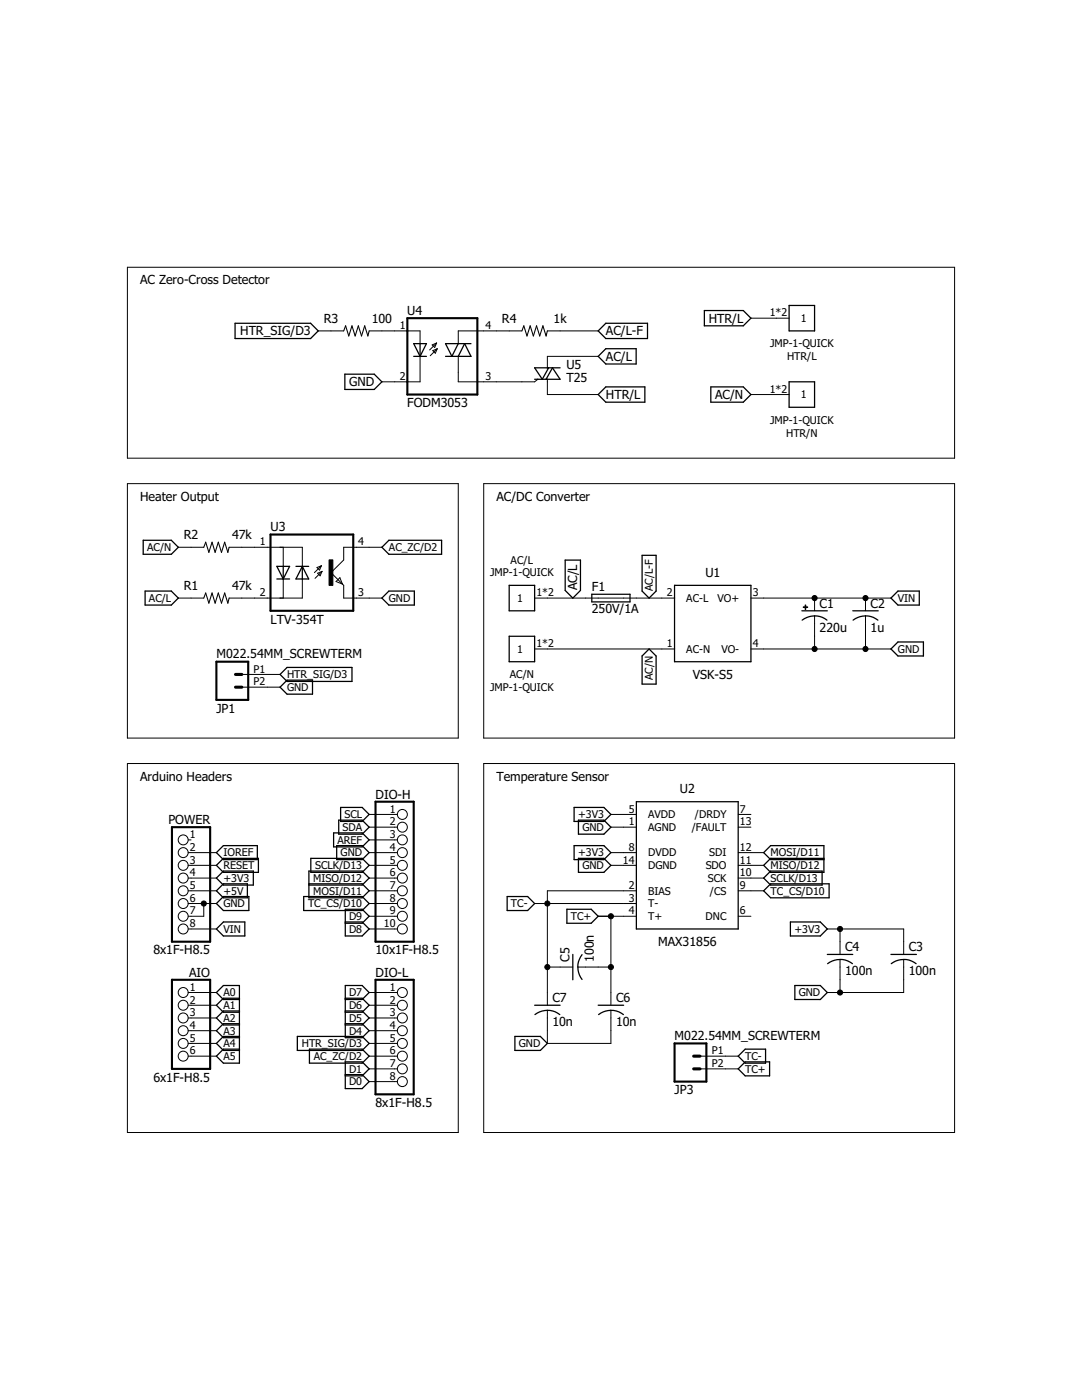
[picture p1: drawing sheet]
<svg xmlns="http://www.w3.org/2000/svg" width="216mm" height="279mm" viewBox="0 0 216 279" stroke-linecap="round" stroke-linejoin="round" font-family="sans-serif">
<g fill="none" stroke="#000" stroke-width=".2">
<path d="M25.4 53.3h165.1v38.1h-165.1zM63.5 66h5.1M73.7 66h10.1v2.6M83.8 71.1v5.1h-7.6M86.2 68.8l.9-.3-.4 .8zM86.4 70l.8-.4-.3 .9zM87.1 68.5l-1.4 1.3M87.2 69.6l-1.3 1.4M91.4 71.1v5.1h15.3l.6-.5M104.1 66h-12.7v2.6M109.2 75.7v3h10.2M109.2 66h10.2"/>
<path d="M119.4 71.1h-10.2v2.6M149.8 63.5h7.7M149.8 78.7h7.7M25.4 96.5h66v50.8h-66zM96.5 96.5h94v50.8h-94zM35.6 119.4h5.1M35.6 109.2h5.1M45.7 109.2h14.6v3.8M56.5 109.2v3.8M56.5 115.5v3.9M60.3 115.5v3.9h-14.6M63.2 113.3l.9-.4-.3 .9z"/>
<path d="M63.4 114.4l.9-.4-.4 .9zM64.1 112.9l-1.4 1.4M64.3 114l-1.4 1.4M67.8 115.3l.5 1.3-1.2-.5zM76.2 109.2h-7.6v2.6l-2.6 2.5 2.6 2.5v2.6h7.6M106.7 119.4h27.9M149.8 119.4h28M162.5 119.4v2.5M172.7 119.4v2.5M48.3 134.6h7.6M48.3 137.1h7.6M106.7 129.5h27.9"/>
<path d="M149.8 129.5h28M162.5 122.9v6.6M172.7 122.9v6.6M25.4 152.4h66v73.6h-66zM96.5 152.4h94v73.6h-94zM37.5 167.6h.6M37.5 170.2h5.7M37.5 172.7h5.7M37.5 175.2h5.7M37.5 177.8h5.7M73.7 162.5h5.6M73.7 165.1h5.6"/>
<path d="M73.7 167.6h5.6M73.7 170.2h5.6M73.7 172.7h5.6M73.7 175.2h5.6M73.7 177.8h5.6M121.9 162.5h5.1M121.9 165.1h5.1M121.9 170.2h5.1M121.9 172.7h5.1M127 177.8h-17.8v22.8M147.3 162.5h2.5M147.3 165.1h2.5"/>
<path d="M147.3 170.2h5.1M147.3 172.7h5.1M147.3 175.2h5.1M147.3 177.8h5.1M37.5 198.1h5.7M37.5 180.3h5.7M37.5 185.4h5.7M40.7 180.3v2.6h-3.2M73.7 198.1h5.6M73.7 180.3h5.6M73.7 182.9h5.6M73.7 185.4h5.6"/>
<path d="M106.7 180.3h20.3M109.2 193h5.1M115.3 193h6.6M119.4 182.9h7.6M121.9 182.9v17.7M147.3 182.9h2.5M165.1 185.4h15.2v5.1M167.6 185.4v5.1M167.6 191.5v6.6M180.3 191.5v6.6h-15.2M37.5 200.6h5.7M37.5 203.2h5.7"/>
<path d="M37.5 205.7h5.7M37.5 208.2h5.7M37.5 210.8h5.7M73.7 200.6h5.6M73.7 203.2h5.6M73.7 205.7h5.6M73.7 208.2h5.6M73.7 210.8h5.6M73.7 213.3h5.6M73.7 215.9h5.6M109.2 201.6v6.6h12.7v-6.6M139.7 210.8h7.6"/>
<path d="M139.7 213.3h7.6"/>
<circle cx="36.6" cy="167.6" r=".99"/>
<circle cx="36.6" cy="172.7" r=".99"/>
<circle cx="36.6" cy="170.2" r=".99"/>
<circle cx="36.6" cy="177.8" r=".99"/>
<circle cx="36.6" cy="175.2" r=".99"/>
<circle cx="80.3" cy="167.6" r=".99"/>
<circle cx="80.3" cy="170.2" r=".99"/>
<circle cx="80.3" cy="172.7" r=".99"/>
<circle cx="80.3" cy="162.5" r=".99"/>
<circle cx="80.3" cy="165.1" r=".99"/>
<circle cx="80.3" cy="175.2" r=".99"/>
<circle cx="80.3" cy="177.8" r=".99"/>
<circle cx="36.6" cy="198.1" r=".99"/>
<circle cx="36.6" cy="180.3" r=".99"/>
<circle cx="36.6" cy="182.9" r=".99"/>
<circle cx="36.6" cy="185.4" r=".99"/>
<circle cx="80.3" cy="180.3" r=".99"/>
<circle cx="80.3" cy="182.9" r=".99"/>
<circle cx="80.3" cy="198.1" r=".99"/>
<circle cx="80.3" cy="185.4" r=".99"/>
<circle cx="36.6" cy="200.6" r=".99"/>
<circle cx="36.6" cy="208.2" r=".99"/>
<circle cx="36.6" cy="203.2" r=".99"/>
<circle cx="36.6" cy="205.7" r=".99"/>
<circle cx="36.6" cy="210.8" r=".99"/>
<circle cx="80.3" cy="208.2" r=".99"/>
<circle cx="80.3" cy="200.6" r=".99"/>
<circle cx="80.3" cy="215.9" r=".99"/>
<circle cx="80.3" cy="203.2" r=".99"/>
<circle cx="80.3" cy="213.3" r=".99"/>
<circle cx="80.3" cy="205.7" r=".99"/>
<circle cx="80.3" cy="210.8" r=".99"/>
</g>
<g fill="none" stroke="#000" stroke-width=".25">
<path d="M46.9 64.5h15.1l1.5 1.5-1.5 1.6h-15.1zM68.8 74.7h5.9l1.5 1.5-1.5 1.5h-5.9zM82.5 68.6h2.6l-1.3 2.5zM82.5 71.1h2.6M83.8 68.6v2.5M88.9 71.1h5.1l-1.3-2.5-1.3 2.5M91.4 68.6l-1.2 2.5-1.3-2.5h5.1M106.7 75.7h5.1l-1.6-2.3-1.2 2.3M109.5 73.4l-1.3 2.3-1.5-2.3h5.1M119.4 66l1.5-1.5h8.3v3.1h-8.3zM119.4 78.7l1.5-1.5h7.8v3.1h-7.8zM119.4 71.1l1.5-1.5h6v3h-6z"/>
<path d="M140.5 62h7.8l1.5 1.5-1.5 1.5h-7.8zM141.8 77.2h6.5l1.5 1.5-1.5 1.6h-6.5zM157.5 61h5v5h-5zM157.5 76.2h5v5.1h-5zM28.6 107.8h5.6l1.4 1.4-1.4 1.4h-5.6zM29 118h5.2l1.4 1.4-1.4 1.4h-5.2zM55.2 113h2.6l-1.3 2.5zM55.2 115.5h2.6M56.5 113v2.5M59.1 113h2.5M60.3 113l1.3 2.5h-2.5zM60.3 113v2.5"/>
<path d="M76.2 119.4l1.4-1.4h5.1v2.8h-5.1zM76.2 109.2l1.4-1.4h10.5v2.8h-10.5zM101.6 116.8h5.1v5.1h-5.1zM112.8 111.8h3v6l-1.5 1.6-1.5-1.6zM118.1 118.6h7.6v1.5h-7.6zM128.1 110.8h2.8v7.2l-1.4 1.4-1.4-1.4zM134.6 116.8h15.2v15.3h-15.2zM179.2 118h4.2v2.8h-4.2l-1.4-1.4zM55.9 137.1l1.4-1.4h5.1v2.8h-5.1zM55.9 134.6l1.4-1.4h12.9v2.8h-12.9zM101.6 127h5.1v5.1h-5.1zM128.1 130.9l1.4-1.4 1.4 1.4v5.6h-2.8z"/>
<path d="M160 121.9h5.1M160.1 123.8a4 4 0 0 1 4.9 0M170.2 121.9h5M170.2 123.8a4 4 0 0 1 5 0M177.8 129.5l1.4-1.4h5.1v2.8h-5.1zM127 160h20.3v25.4h-20.3zM43.2 170.2l1.4-1.4h6.8v2.8h-6.8zM43.2 172.7l1.4-1.4h7v2.8h-7zM43.2 175.2l1.4-1.4h5.9v2.8h-5.9zM43.2 177.8l1.4-1.4h4.8v2.8h-4.8zM60.6 178.9h11.7l1.4 1.4-1.4 1.4h-11.7zM61.6 176.4h10.7l1.4 1.4-1.4 1.4h-10.7v-5.4h10.7l1.4 1.4-1.4 1.4h-10.7"/>
<path d="M62 171.3h10.3l1.4 1.4-1.4 1.4h-10.3zM66.6 166.2h5.7l1.4 1.4-1.4 1.4h-5.7zM67.2 168.8h5.1l1.4 1.4-1.4 1.4h-5.1zM67.6 163.7h4.7l1.4 1.4-1.4 1.4h-4.7zM68 161.1h4.3l1.4 1.4-1.4 1.4h-4.3zM101.2 178.9h4.1l1.4 1.4-1.4 1.4h-4.1zM114.6 168.8h5.9l1.4 1.4-1.4 1.4h-5.9zM114.6 161.1h5.9l1.4 1.4-1.4 1.4h-5.9zM115.4 171.3h5.1l1.4 1.4-1.4 1.4h-5.1zM115.4 163.7h5.1l1.4 1.4-1.4 1.4h-5.1zM153.8 173.8h10.2v2.8h-10.2l-1.4-1.4zM153.8 176.4h11.6v2.8h-11.6l-1.4-1.4z"/>
<path d="M164.4 171.3h-10.6l-1.4 1.4 1.4 1.4h10.6v-5.3h-10.6l-1.4 1.4 1.4 1.4h10.6M43.2 185.4l1.4-1.4h4.3v2.8h-4.3zM43.2 180.3l1.4-1.4h5.1v2.8h-5.1zM47.8 199.5h-3.2l-1.4-1.4 1.4-1.4h3.2v15.5h-3.2l-1.4-1.4 1.4-1.4h3.2M47.8 199.2h-3.2l-1.4 1.4 1.4 1.4h3.2M68.9 199.5h3.4l1.4-1.4-1.4-1.4h-3.4v10.4h3.4l1.4-1.4-1.4-1.4h-3.4M68.9 199.2h3.4l1.4 1.4-1.4 1.4h-3.4M68.9 184h3.4l1.4 1.4-1.4 1.4h-3.4v-5.3h3.4l1.4 1.4-1.4 1.4h-3.4M113.1 181.5h4.9l1.4 1.4-1.4 1.4h-4.9zM114.3 190.5v5M115.3 193l.3 1.6 .5 .9M116.1 190.5l-.3 .5a3.7 3.7 0 0 0-.5 2"/>
<path d="M157.7 184h6l1.4 1.4-1.4 1.4h-6zM158.6 196.7h5.1l1.4 1.4-1.4 1.4h-5.1zM165.1 190.5h5.1M167.6 191.5a3.8 3.8 0 0 1 2.5 .8M167.6 191.5l-1 .1-1.5 .7M177.8 190.5h5.1M180.3 191.5a3.8 3.8 0 0 1 2.5 .8M180.3 191.5l-1 .1-1.5 .7M47.8 201.8h-3.2l-1.4 1.4 1.4 1.4h3.2M47.8 204.3h-3.2l-1.4 1.4 1.4 1.4h3.2M47.8 206.8h-3.2l-1.4 1.4 1.4 1.4h3.2M59.3 206.8h13l1.4 1.4-1.4 1.4h-13z"/>
<path d="M61.7 209.4h10.6l1.4 1.4-1.4 1.4h-10.6zM68.9 201.8h3.4l1.4 1.4-1.4 1.4h-3.4M68.9 214.5h3.4l1.4 1.4-1.4 1.4h-3.4v-5.4h3.4l1.4 1.4-1.4 1.4h-3.4M102.7 206.8h5.1l1.4 1.4-1.4 1.4h-5.1zM106.7 200.6h5.1M106.7 202.5a4 4 0 0 1 5 0M119.4 200.6h5M119.4 202.5a4 4 0 0 1 5 0M147.3 213.3l1.4-1.4h4.9v2.8h-4.9zM148.7 209.4h4.1v2.8h-4.1l-1.4-1.4z"/>
</g>
<path d="M81.3 63.5h13.9v15.2h-13.9zM54 106.7h16.5v15.2h-16.5zM43.2 132.1h6.3v7.6h-6.3zM74.9 160h7.6v27.9h-7.6zM34.3 165.1h7.6v22.8h-7.6zM34.3 195.5h7.6v17.8h-7.6zM74.9 195.5h7.6v22.9h-7.6zM134.6 208.2h6.3v7.7h-6.3z" fill="none" stroke="#000" stroke-width=".42"/>
<path d="M65.7 111.7h.7v5.1h-.7zM160.3 121.1h.9v.1h-.9zM160.7 120.7h.1v.9h-.1z" fill="#000" stroke="#000" stroke-width=".2"/>
<path d="M68.6 66l.4-1 .6 2.1 .6-2.1 .7 2.1 .6-2.1 .6 2.1 .7-2.1 .6 2.1 .3-1.1M104.1 66l.4-1 .7 2.1 .6-2.1 .6 2.1 .7-2.1 .6 2.1 .6-2.1 .7 2.1 .2-1.1M40.7 119.4l.3-1.1 .7 2.1 .6-2.1 .6 2.1 .7-2.1 .6 2.1 .6-2.1 .7 2.1 .2-1M40.7 109.2l.3-1 .7 2 .6-2 .6 2 .7-2 .6 2 .6-2 .7 2 .2-1" fill="none" stroke="#000" stroke-width=".21"/>
<path d="M47 137.1h1.3M47 134.6h1.3M138.4 213.3h1.3M138.4 210.8h1.3" fill="none" stroke="#000" stroke-width=".61"/>
<g fill="#000" stroke="#000" stroke-width=".2">
<circle cx="162.5" cy="119.4" r=".51"/>
<circle cx="172.7" cy="119.4" r=".51"/>
<circle cx="162.5" cy="129.5" r=".51"/>
<circle cx="172.7" cy="129.5" r=".51"/>
<circle cx="40.7" cy="180.3" r=".51"/>
<circle cx="109.2" cy="180.3" r=".51"/>
<circle cx="109.2" cy="193" r=".51"/>
<circle cx="121.9" cy="193" r=".51"/>
<circle cx="121.9" cy="182.9" r=".51"/>
<circle cx="167.6" cy="198.1" r=".51"/>
<circle cx="167.6" cy="185.4" r=".51"/>
</g>
<g font-size="2.5">
<text x="28" y="56.8">AC Zero-Cross Detector</text>
<text x="64.6" y="64.4">R3</text>
<text x="74.2" y="64.4">100</text>
<text x="81.3" y="62.9">U4</text>
<text x="100.2" y="64.4">R4</text>
<text x="110.5" y="64.4">1k</text>
<text x="141.4" y="64.4">HTR/L</text>
<text x="47.9" y="66.9">HTR_SIG/D3</text>
<text x="120.9" y="66.9">AC/L-F</text>
<text x="69.6" y="77.1">GND</text>
<text x="113" y="76.2">T25</text>
<text x="113" y="73.7">U5</text>
<text x="120.9" y="72">AC/L</text>
<text x="81.3" y="81.2">FODM3053</text>
<text x="120.9" y="79.6">HTR/L</text>
<text x="142.7" y="79.6">AC/N</text>
<text x="28" y="99.9">Heater Output</text>
<text x="99.1" y="99.9">AC/DC Converter</text>
<text x="36.7" y="107.6">R2</text>
<text x="46.3" y="107.6">47k</text>
<text x="54" y="106">U3</text>
<text x="36.7" y="117.7">R1</text>
<text x="46.3" y="117.7">47k</text>
<text x="115.2" y="117.8" transform="rotate(-90 115.2 117.8)">AC/L</text>
<text x="118.1" y="118">F1</text>
<text x="140.7" y="115.2">U1</text>
<text x="54" y="124.4">LTV-354T</text>
<text x="118.1" y="122.3">250V/1A</text>
<text x="163.6" y="121.3">C1</text>
<text x="173.7" y="121.3">C2</text>
<text x="43.2" y="131.3">M022.54MM_SCREWTERM</text>
<text x="163.6" y="126.1">220u</text>
<text x="173.7" y="126.1">1u</text>
<text x="138.2" y="135.5">VSK-S5</text>
<text x="43.2" y="142.2">JP1</text>
<text x="28" y="155.8">Arduino Headers</text>
<text x="99.1" y="155.8">Temperature Sensor</text>
<text x="74.9" y="159.4">DIO-H</text>
<text x="135.7" y="158.3">U2</text>
<text x="33.6" y="164.4">POWER</text>
<text x="30.6" y="190.5">8x1F-H8.5</text>
<text x="74.9" y="190.5">10x1F-H8.5</text>
<text x="113.7" y="192" transform="rotate(-90 113.7 192)">C5</text>
<text x="118.5" y="192" transform="rotate(-90 118.5 192)">100n</text>
<text x="131.3" y="188.8">MAX31856</text>
<text x="168.6" y="189.8">C4</text>
<text x="181.3" y="189.8">C3</text>
<text x="37.7" y="194.9">AIO</text>
<text x="74.9" y="194.9">DIO-L</text>
<text x="168.6" y="194.7">100n</text>
<text x="181.3" y="194.7">100n</text>
<text x="110.2" y="200">C7</text>
<text x="122.9" y="200">C6</text>
<text x="110.2" y="204.8">10n</text>
<text x="122.9" y="204.8">10n</text>
<text x="134.6" y="207.5">M022.54MM_SCREWTERM</text>
<text x="30.6" y="215.9">6x1F-H8.5</text>
<text x="74.9" y="220.9">8x1F-H8.5</text>
<text x="134.6" y="218.4">JP3</text>
</g>
<g font-size="2.1">
<text x="79.8" y="65.7">1</text>
<text x="96.9" y="65.7">4</text>
<text x="153.6" y="63.1">1*2</text>
<text x="159.8" y="64.3">1</text>
<text x="153.6" y="69.3">JMP-1-QUICK</text>
<text x="157.1" y="71.9">HTR/L</text>
<text x="79.8" y="75.8">2</text>
<text x="96.9" y="75.8">3</text>
<text x="153.6" y="78.4">1*2</text>
<text x="159.8" y="79.5">1</text>
<text x="153.6" y="84.6">JMP-1-QUICK</text>
<text x="156.9" y="87.1">HTR/N</text>
<text x="29.3" y="110">AC/N</text>
<text x="51.8" y="108.9">1</text>
<text x="71.5" y="108.9">4</text>
<text x="77.6" y="110">AC_ZC/D2</text>
<text x="101.9" y="112.5">AC/L</text>
<text x="51.8" y="119">2</text>
<text x="71.5" y="119">3</text>
<text x="97.8" y="115.1">JMP-1-QUICK</text>
<text x="107" y="119">1*2</text>
<text x="130.3" y="118" transform="rotate(-90 130.3 118)">AC/L-F</text>
<text x="133.1" y="119">2</text>
<text x="150.2" y="119">3</text>
<text x="29.7" y="120.1">AC/L</text>
<text x="77.6" y="120.1">GND</text>
<text x="103.2" y="120.1">1</text>
<text x="136.9" y="120.1">AC-L</text>
<text x="143.2" y="120.1">VO+</text>
<text x="179.2" y="120.1">VIN</text>
<text x="103.2" y="130.3">1</text>
<text x="107" y="129.2">1*2</text>
<text x="133.1" y="129.2">1</text>
<text x="136.9" y="130.3">AC-N</text>
<text x="143.9" y="130.3">VO-</text>
<text x="150.2" y="129.2">4</text>
<text x="179.2" y="130.3">GND</text>
<text x="50.6" y="134.2">P1</text>
<text x="50.6" y="136.8">P2</text>
<text x="57.3" y="137.9">GND</text>
<text x="57.3" y="135.4">HTR_SIG/D3</text>
<text x="97.8" y="137.9">JMP-1-QUICK</text>
<text x="101.7" y="135.4">AC/N</text>
<text x="130.3" y="135.7" transform="rotate(-90 130.3 135.7)">AC/N</text>
<text x="37.9" y="167.3">1</text>
<text x="68.3" y="165.8">SDA</text>
<text x="68.7" y="163.3">SCL</text>
<text x="77.8" y="162.2">1</text>
<text x="77.8" y="164.7">2</text>
<text x="77.8" y="167.3">3</text>
<text x="115.4" y="163.3">+3V3</text>
<text x="116.2" y="165.8">GND</text>
<text x="125.5" y="164.7">1</text>
<text x="125.5" y="162.2">5</text>
<text x="129.3" y="165.8">AGND</text>
<text x="129.3" y="163.3">AVDD</text>
<text x="138" y="165.8">/FAULT</text>
<text x="138.7" y="163.3">/DRDY</text>
<text x="147.7" y="162.2">7</text>
<text x="147.7" y="164.7">13</text>
<text x="37.9" y="169.8">2</text>
<text x="37.9" y="172.3">3</text>
<text x="44.6" y="170.9">IOREF</text>
<text x="44.6" y="173.5">RESET</text>
<text x="62.9" y="173.5">SCLK/D13</text>
<text x="67.3" y="168.4">AREF</text>
<text x="68" y="170.9">GND</text>
<text x="77.8" y="169.8">4</text>
<text x="77.8" y="172.3">5</text>
<text x="115.4" y="170.9">+3V3</text>
<text x="116.2" y="173.5">GND</text>
<text x="124.3" y="172.3">14</text>
<text x="125.5" y="169.8">8</text>
<text x="129.3" y="173.5">DGND</text>
<text x="129.3" y="170.9">DVDD</text>
<text x="140.8" y="173.5">SDO</text>
<text x="141.5" y="170.9">SDI</text>
<text x="147.7" y="169.8">12</text>
<text x="147.7" y="172.3">11</text>
<text x="153.8" y="170.9">MOSI/D11</text>
<text x="153.8" y="173.5">MISO/D12</text>
<text x="37.9" y="174.9">4</text>
<text x="37.9" y="177.4">5</text>
<text x="37.9" y="180">6</text>
<text x="44.6" y="176">+3V3</text>
<text x="44.6" y="178.5">+5V</text>
<text x="62.5" y="178.5">MOSI/D11</text>
<text x="62.5" y="176">MISO/D12</text>
<text x="77.8" y="174.9">6</text>
<text x="77.8" y="177.4">7</text>
<text x="77.8" y="180">8</text>
<text x="125.5" y="177.4">2</text>
<text x="125.5" y="180">3</text>
<text x="129.3" y="178.5">BIAS</text>
<text x="141.2" y="176">SCK</text>
<text x="141.7" y="178.5">/CS</text>
<text x="147.7" y="177.4">9</text>
<text x="147.7" y="174.9">10</text>
<text x="153.8" y="176">SCLK/D13</text>
<text x="153.8" y="178.5">TC_CS/D10</text>
<text x="37.9" y="182.5">7</text>
<text x="37.9" y="185">8</text>
<text x="44.6" y="181.1">GND</text>
<text x="61.5" y="181.1">TC_CS/D10</text>
<text x="69.6" y="183.6">D9</text>
<text x="76.6" y="185">10</text>
<text x="77.8" y="182.5">9</text>
<text x="102" y="181.1">TC-</text>
<text x="113.9" y="183.6">TC+</text>
<text x="125.5" y="182.5">4</text>
<text x="129.3" y="183.6">T+</text>
<text x="129.3" y="181.1">T-</text>
<text x="140.8" y="183.6">DNC</text>
<text x="147.7" y="182.5">6</text>
<text x="44.6" y="186.2">VIN</text>
<text x="69.6" y="186.2">D8</text>
<text x="158.5" y="186.2">+3V3</text>
<text x="37.9" y="197.7">1</text>
<text x="77.8" y="197.7">1</text>
<text x="37.9" y="200.3">2</text>
<text x="37.9" y="202.8">3</text>
<text x="44.6" y="198.8">A0</text>
<text x="44.6" y="201.4">A1</text>
<text x="44.6" y="203.9">A2</text>
<text x="69.6" y="198.8">D7</text>
<text x="69.6" y="201.4">D6</text>
<text x="69.6" y="203.9">D5</text>
<text x="77.8" y="200.3">2</text>
<text x="77.8" y="202.8">3</text>
<text x="159.4" y="198.8">GND</text>
<text x="37.9" y="205.3">4</text>
<text x="37.9" y="207.9">5</text>
<text x="44.6" y="206.5">A3</text>
<text x="44.6" y="209">A4</text>
<text x="60.2" y="209">HTR_SIG/D3</text>
<text x="69.6" y="206.5">D4</text>
<text x="77.8" y="205.3">4</text>
<text x="77.8" y="207.9">5</text>
<text x="103.5" y="209">GND</text>
<text x="37.9" y="210.4">6</text>
<text x="44.6" y="211.5">A5</text>
<text x="62.6" y="211.5">AC_ZC/D2</text>
<text x="69.6" y="214.1">D1</text>
<text x="77.8" y="210.4">6</text>
<text x="77.8" y="213">7</text>
<text x="77.8" y="215.5">8</text>
<text x="142" y="210.4">P1</text>
<text x="142" y="213">P2</text>
<text x="148.7" y="214.1">TC+</text>
<text x="148.7" y="211.5">TC-</text>
<text x="69.6" y="216.6">D0</text>
</g>
</svg>
